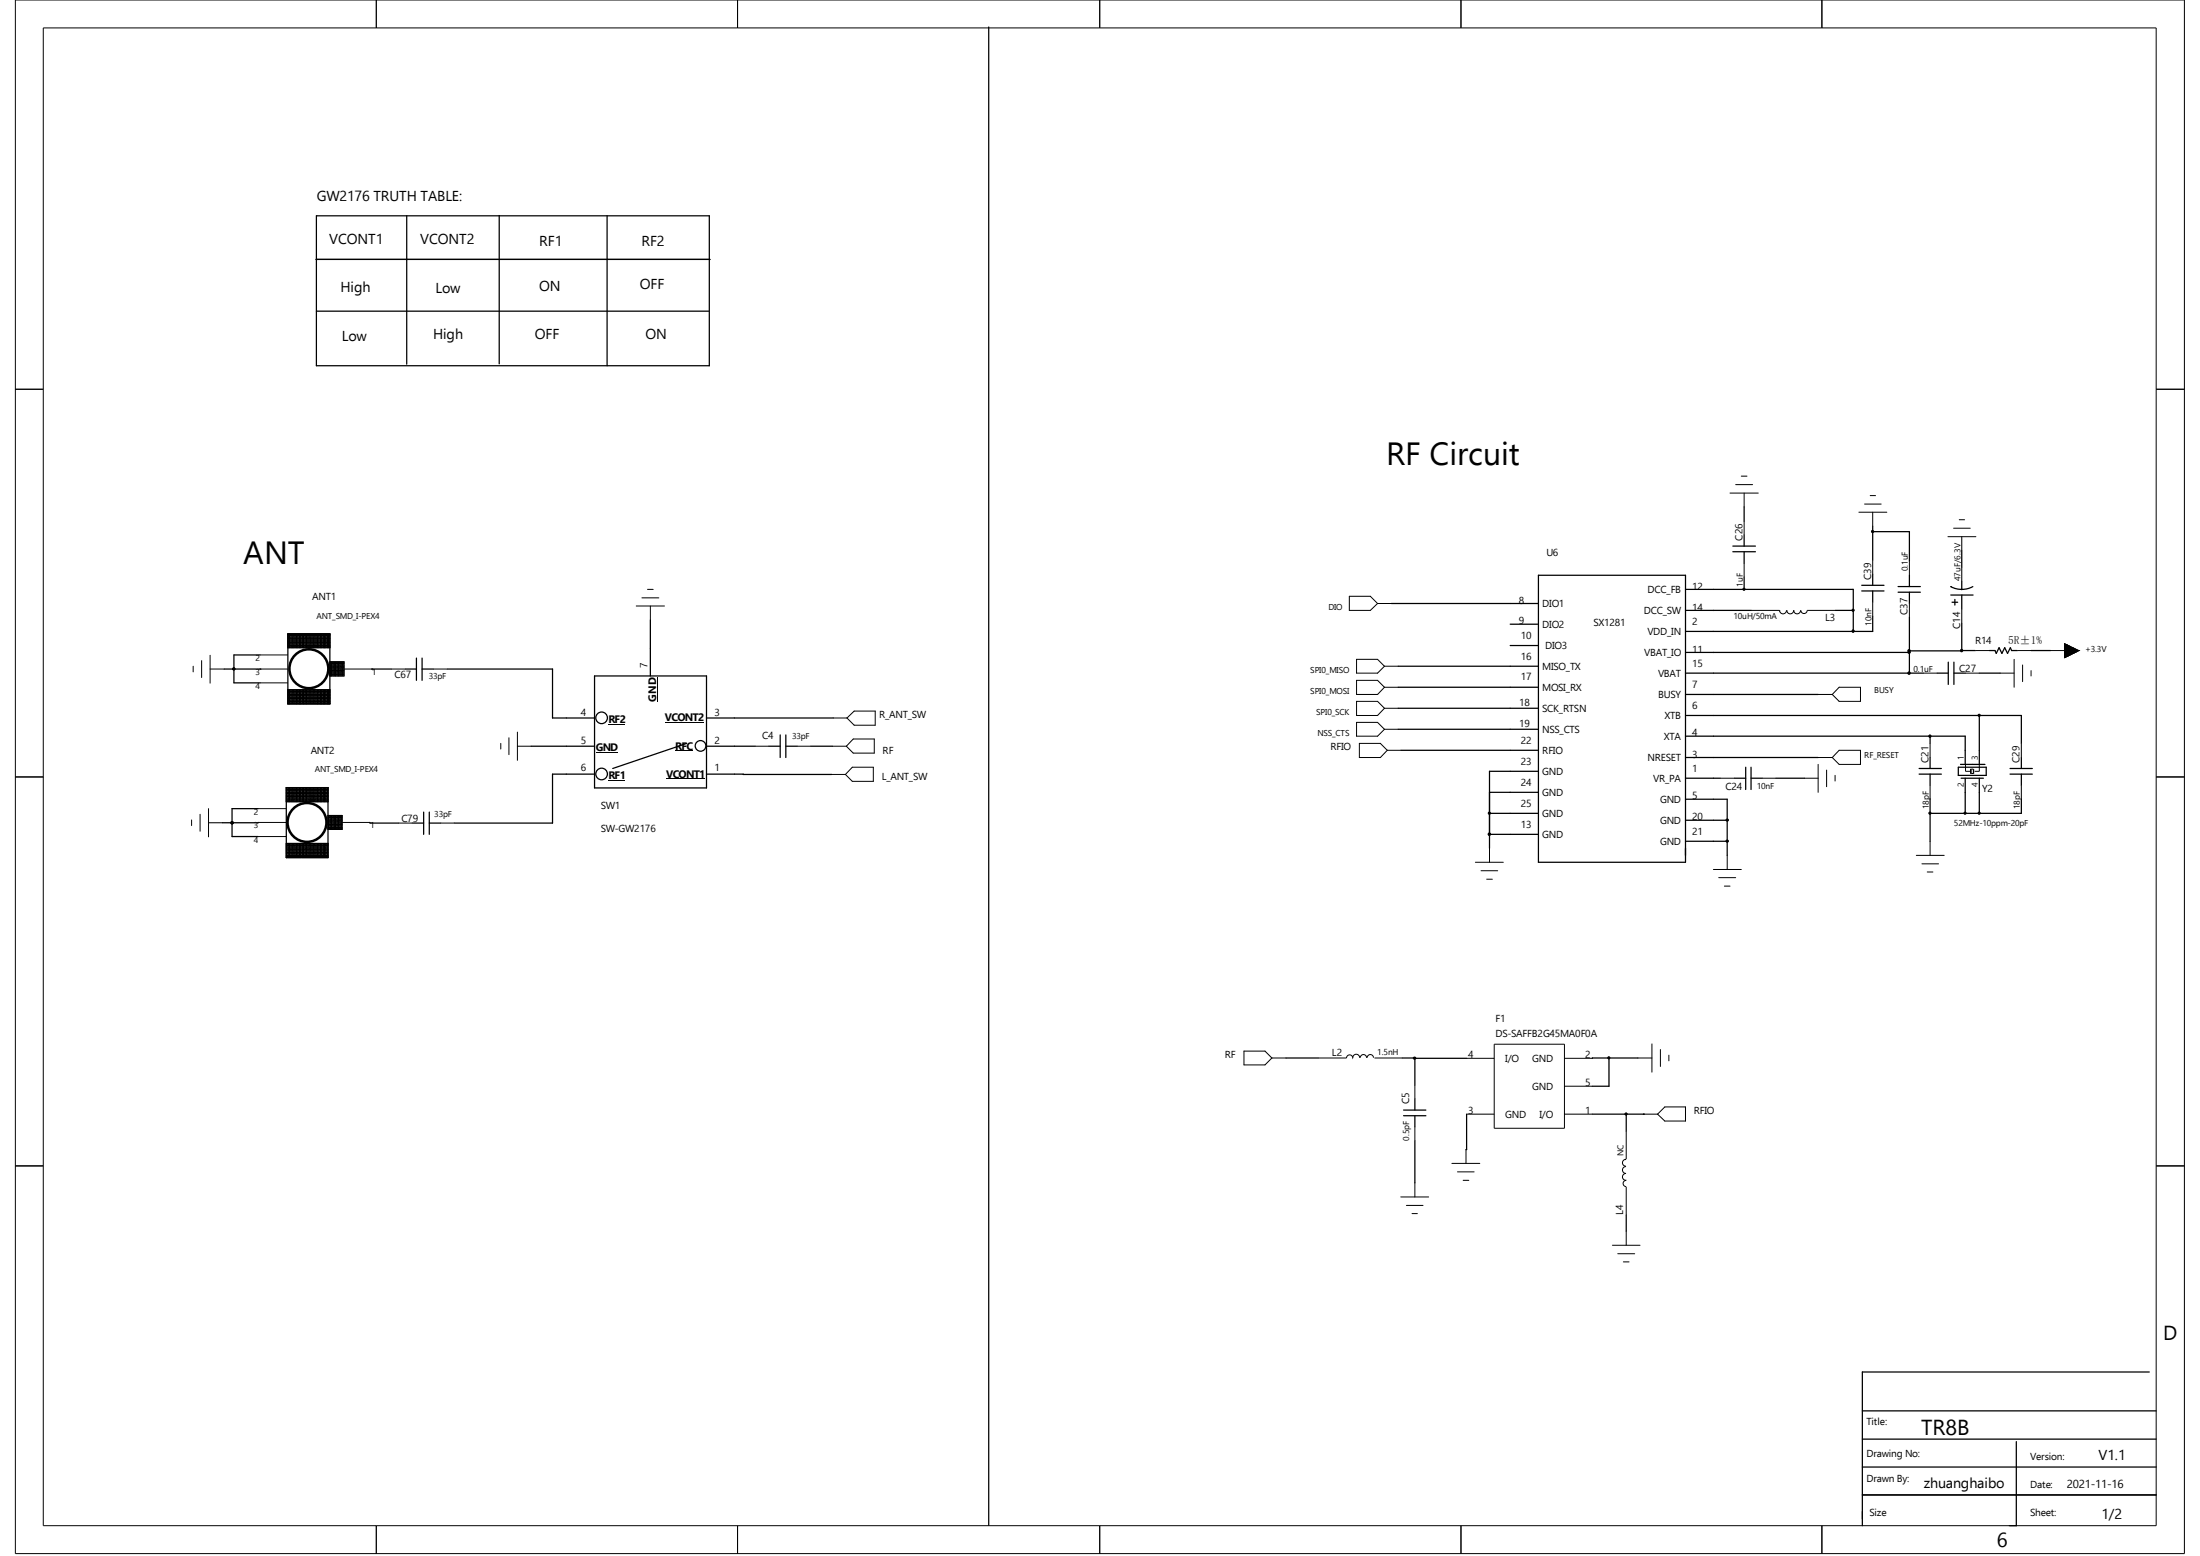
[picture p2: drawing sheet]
<svg xmlns="http://www.w3.org/2000/svg" width="297mm" height="210mm" viewBox="0 0 297 210" stroke-linecap="round" stroke-linejoin="round" font-family="sans-serif">
<g fill="none" stroke="#000" stroke-width=".14">
<path d="M2.1 0h292.8v209.7h-292.8zM5.8 3.8h285.3v202.1h-285.3zM50.8 0v3.8M99.6 0v3.8M148.5 0v3.8M197.2 0v3.8M246 0v3.8M2.1 52.5h3.7M291.1 52.5h3.8M87.4 79.5h.8M233.6 66.5h3.8M234.3 65.4h2.3"/>
<path d="M235.1 64.3h.7M235.5 66.5v1.9M235.5 70.3v1.9M235.5 76v1.9M251 69.1h3.7M251.7 68h2.3M252.5 66.9h.7M252.8 69.1v1.9M252.8 75.6v1.9M257.8 75.7v1.9M263 72.4h3.7M263.7 71.3h2.3"/>
<path d="M264.5 70.1h.7M264.8 76.6v1.8M264.8 72.4v1.9M26.1 89.9v.8M27.2 89.2v2.2M28.4 90.3h1.9M28.4 88.4v3.8M35.1 90.3h3.8M35.1 88.4h3.8M35.1 92.2h3.8M46.4 90.3h3.8M52.8 90.3h1.9"/>
<path d="M58.5 90.3h1.9M68.7 99.6v2.3M69.8 98.8v3.8M82.1 97.7h2.3M85.9 81.8h3.8M86.7 80.7h2.2M87.8 81.8v1.9M88.7 91.4v3.3M89.7 97.5h5.3M112.5 96.9h1.8M114.3 96.9l1-.9h2.9v1.9h-2.9zM115.2 99.7h2.8v1.9h-2.8l-.9-.9z"/>
<path d="M182.2 80.5h2.8l1 .9-1 1h-2.8zM183.1 89h2.9l.9 .9-.9 .9h-2.9zM183.1 91.8h2.9l.9 1-.9 .9h-2.9zM183.1 94.7h2.9l.9 .9-.9 1h-2.9zM183.1 97.5h2.9l.9 .9-.9 1h-2.9zM186 81.4h1.8M186.9 92.8h1.9M186.9 89.9h1.9M186.9 95.6h1.9M186.9 98.4h1.9M236.4 82.4h3.8M241.2 82.4a.47 .47 0 0 1-.5 .4 .47 .47 0 0 1-.5-.4h.1"/>
<path d="M242.1 82.4a.47 .47 0 0 1-.4 .4 .47 .47 0 0 1-.5-.4h.1M243.1 82.4a.47 .47 0 0 1-.5 .4 .47 .47 0 0 1-.5-.4h.1M245.4 93.7h2M247.8 82.4h-3.8a.42 .42 0 0 1-.4 .4 .42 .42 0 0 1-.5-.4h.1M248.3 92.8h2.9v1.9h-2.9l-.9-1zM252.8 81.3v1.9M257.8 81.4v1.9M259.6 90.8h1.9M264.8 82.2v1.9M265.3 90.8h1.9M266.7 87.8h1.9M270 90.8h1.9"/>
<path d="M271.9 89v3.8M272.3 87.8h1.9M273 89.7v2.3M274.2 90.5v.7M276.8 87.8h3.8M278.7 86.9l1.9 .9-1.9 1zM278.7 88.7h.1M278.7 88.6h.3M278.7 88.6h.4M278.7 88.5h.6M278.7 88.4h.7M278.7 88.3h.9"/>
<path d="M278.7 88.3h1.1M278.7 88.2h1.2M278.7 88.1h1.4M278.7 88.1h1.5M278.7 88h1.7M278.7 87.9h1.8M278.7 87.8h1.8v.1M278.7 87.7h1.6v.3M278.7 87.6h1.5v.5M278.7 87.5h1.3v.6M278.7 87.4h1.2v.8M278.7 87.4h1v.9"/>
<path d="M278.7 87.3h.8v1M278.7 87.2h.7v1.2M278.7 87.1h.5v1.4M278.7 87h.4v1.6M278.7 87h.2v1.6M278.7 86.9l.1 1.8M278.8 87v1.7M279 87v1.6M279.1 87.1v1.4M279.3 87.2v1.2M279.5 87.2v1.2M279.6 87.3v1"/>
<path d="M279.8 87.4v.8M279.9 87.5v.6M280.1 87.5v.6M280.2 87.6v.4M280.4 87.7v.2M280.5 87.8h.1M280.6 87.8h.1M2.1 104.9h3.7M25.9 110.7v.7M27 109.9v2.3M28.2 111h1.8M28.2 109.1v3.8"/>
<path d="M34.8 111h3.9M34.8 109.1h3.9M34.8 112.9h3.9M46.2 111h3.8M53.8 111.1h1.9M59.5 111.1h1.8M67.6 100.3v.8M69.8 100.7h1.9M80.4 101.5h3M82.1 105.3h2.3M89.9 105.1h5.3M91.1 101.3h2.4"/>
<path d="M101.9 100.7h1.9M107.6 100.7h1.9M112.3 104.5h1.8M112.4 100.7h1.9M115.1 103.5h2.8v2h-2.8l-1-1zM183.5 100.3h2.9l.9 1-.9 .9h-2.9zM187.3 101.3h1.8M199.2 116.4h3.7M199.9 117.5h2.3M200.7 118.7h.8M201.1 114.5v1.9M231.3 117.3h3.8"/>
<path d="M232 118.4h2.3M232.2 105h1.9M232.8 119.6h.8M233.2 115.4v1.9M237.9 105h1.9M243.6 105h1.8M245.4 103.2v3.7M245.4 102.2h2M246.6 103.9v2.3M247.7 104.6v.8M248.3 101.3h2.9v1.9h-2.9l-.9-1zM258.7 115.4h3.8"/>
<path d="M259.5 116.6h2.2M260.2 117.7h.7M260.6 100.3v1.9M260.6 106v1.9M260.6 113.5v1.9M265.3 103.2v.9h.7M266 103.8v.6M266.1 103.8h.3v.6h-.3zM266.4 103.8v.6M267.2 103.2v.9h-.6M272.9 100.3v1.9M272.9 106v1.9"/>
<path d="M291.1 104.9h3.8M2.1 157.4h3.7M167.9 141.9h2.9l.9 .9-.9 .9h-2.9zM171.7 142.8h1.9M183.5 142.7a.45 .45 0 0 0-.4-.4 .45 .45 0 0 0-.5 .5 .42 .42 0 0 0-.4-.4 .42 .42 0 0 0-.4 .4h-3.8M183.6 142.7a.4 .4 0 0 1 .4-.4 .4 .4 0 0 1 .4 .4M184.6 142.7a.42 .42 0 0 1 .4-.4 .42 .42 0 0 1 .4 .4M185.5 142.8h3.8M191 159.6v1.9M191 146.4v1.9M191 152.1v1.9M196 157h3.8"/>
<path d="M196.8 158.2h2.2M197.5 159.3h.8M197.9 155.2v1.8M198 150.4h3.7M198 142.8h3.7M201.7 140.9h9.5v11.4h-9.5zM211.2 150.4h3.8M211.2 146.6h3.8M211.2 142.8h3.8M219.5 156.5a.47 .47 0 0 0-.5 .5 .47 .47 0 0 0 .5 .4M219.5 159.3a.42 .42 0 0 0-.4 .4 .42 .42 0 0 0 .4 .4M219.5 158.4a.47 .47 0 0 0-.5 .5 .47 .47 0 0 0 .5 .4"/>
<path d="M219.5 157.5v-.1a.47 .47 0 0 0-.5 .5 .47 .47 0 0 0 .5 .5M219.5 152.7v3.7M221.1 142.8h1.9M221.9 150.4h1.9M223 140.9v3.8M224.2 141.6v2.3M224.7 149.4h2.8v1.9h-2.8l-.9-.9zM225.3 142.4v.8M291.1 157.4h3.8M189.1 161.5h3.8M189.9 162.7h2.2M190.6 163.8h.7"/>
<path d="M217.7 168.1h3.7M218.4 169.2h2.3M219.2 170.3h.7M219.5 166.2v1.9M219.5 160.2v3.8M50.8 205.9v3.8M99.6 205.9v3.8M148.5 205.9v3.8M197.2 205.9v3.8M246 205.9v3.8"/>
</g>
<g fill="none" stroke="#000" stroke-width=".17">
<path d="M133.5 3.6v202.3M42.7 35h53.1M42.7 29.1h53.1v20.3h-53.1zM54.9 29.1v20M67.4 29.1v20M82 29.1v20.3M42.7 42h53M207.7 77.6h19.8v38.8h-19.8zM227.5 79.5h22.7v5.7M233.9 73.7h3.1M233.9 74.5h3.1M235.5 68.4v1.9"/>
<path d="M235.5 72.2v1.5M235.5 74.5v1.5M235.5 77.9v1.6M251.3 79h3M251.3 79.8h3M252.8 71.8h5v3.9M252.8 71v4.6M252.8 77.5v1.5M252.8 79.8v1.5M256.2 79.9h3M256.2 79.2h3M257.8 77.6v1.6"/>
<path d="M257.8 79.9v1.5M263.4 79.2h-.1a3 3 0 0 0 1.5 .3M264.8 74.3v2.3M264.8 78.4v1.2M266.3 79.2a3 3 0 0 1-1.5 .3h.1M30.3 90.3h4.8M31.6 90.3h.1M35.1 90.3h.1M35.1 88.4h-3.5v3.8h3.5M38.9 87.1h5.6M38.9 93.7h5.6M38.9 85.6h5.6v9.4h-5.6z"/>
<path d="M38.9 93.1h5.6M38.9 94.9h5.6M38.9 94.7h5.6M38.9 94.5h5.6M38.9 94.3h5.6M38.9 94.1h5.6M38.9 93.9h5.6M38.9 93.5h5.6M38.9 93.3h5.6M38.9 87.4h5.6M38.9 87.3h5.6M38.9 86.9h5.6"/>
<path d="M38.9 86.7h5.6M38.9 86.5h5.6M38.9 86.4h5.6M38.9 86.1h5.6M38.9 86h5.6M38.9 85.8h5.6M38.9 85.6h5.6M38.9 85.6v1.8M38.9 93.1v1.9M39.1 85.6v1.8M39.1 93.1v1.9M39.3 85.6v1.8"/>
<path d="M39.3 93.1v1.9M39.5 85.6v1.8M39.5 93.1v1.9M39.7 85.6v1.8M39.7 93.1v1.9M39.8 85.6v1.8M39.8 93.1v1.9M40 85.6v1.8M40 93.1v1.9M40.2 85.6v1.8M40.2 93.1v1.9M40.4 85.6v1.8"/>
<path d="M40.4 93.1v1.9M40.6 85.6v1.8M40.6 93.1v1.9M40.8 85.6v1.8M40.8 93.1v1.9M41 85.6v1.8M41 93.1v1.9M41.2 85.6v1.8M41.2 93.1v1.9M41.4 85.6v1.8M41.4 93.1v1.9M41.6 85.6v1.8"/>
<path d="M41.6 93.1v1.9M41.7 85.6v1.8M41.7 93.1v1.9M42 85.6v1.8M42 93.1v1.9M42.1 85.6v1.8M42.1 93.1v1.9M42.3 85.6v1.8M42.3 93.1v1.9M42.5 85.6v1.8M42.5 93.1v1.9M42.7 85.6v1.8"/>
<path d="M42.7 93.1v1.9M42.9 85.6v1.8M42.9 93.1v1.9M43.1 85.6v1.8M43.1 93.1v1.9M43.3 85.6v1.8M43.3 93.1v1.9M43.4 85.6v1.8M43.4 93.1v1.9M43.6 85.6v1.8M43.6 93.1v1.9M43.8 85.6v1.8"/>
<path d="M43.8 93.1v1.9M44 85.6v1.8M44 93.1v1.9M44.2 85.6v1.8M44.2 93.1v1.9M44.4 85.6v1.8M44.4 93.1v1.9M44.5 90.8h1.9M44.5 89.9h1.9M44.5 90.3h1.9M44.5 89.3h1.9v1.9h-1.9M44.5 91.1h1.9"/>
<path d="M44.5 90.7h1.9M44.5 90.5h1.9M44.5 90.1h1.9M44.5 89.7h1.9M44.5 89.5h1.9M44.5 89.4h1.9M44.6 89.3v1.9M44.7 89.3v1.9M45 89.3v1.9M45.1 89.3v1.9M45.3 89.3v1.9M45.5 89.3v1.9"/>
<path d="M45.7 89.3v1.9M45.9 89.3v1.9M46.1 89.3v1.9M46.3 89.3v1.9M50.2 90.3h.1M50.2 90.3h2.6M54.7 90.3h1.5M56.2 88.8v3M57 88.8v3M57 90.3h1.5M60.4 90.3h14.2v6.6h5.7M80.3 91.2h15.1v15.1h-15.1z"/>
<path d="M87.8 83.7v7.5M95.4 96.9h17.1M105.3 99.2v3M106.1 99.2v3M187.8 81.4h19.9M188.8 89.9h18.9M188.8 92.8h18.9M188.8 95.6h18.9M188.8 98.4h18.9M203.9 87.1h3.8M203.9 84.2h3.8M227.5 90.8h32.1"/>
<path d="M227.5 96.6h45.4v3.7M227.5 99.4h37.8v3.8M227.5 82.4h8.9M227.5 88.1h30.3M227.5 93.7h17.9M247.8 82.4h2.4M252.8 83.2v2h-25.3M257.8 83.3v7.5M260.6 99.4v.9M261.5 90.8h1.5M263 89.4v3M263.4 80.3h3"/>
<path d="M263.5 81.3h.8M263.8 89.4v3M263.8 90.8h1.5M263.9 80.9v.8M264.8 80.3v1.9M264.8 84.1v3.7h-7M264.8 87.8h1.9M267.2 90.8h2.8M267.2 96.6v6.6M268.6 87.8h.7l.2 .4 .4-.8 .4 .8 .3-.8 .4 .8 .4-.8 .2 .4h.7M274.2 87.8h2.6M31.3 111h.1"/>
<path d="M34.8 111h-4.8M34.8 109.1h-3.5v3.8h3.5M38.7 107.9h5.6M38.7 106.9h5.6M38.7 106.3h5.6M38.7 106.3h5.6v9.4h-5.6zM38.7 113.8h5.6M38.7 115.6h5.6M38.7 115.4h5.6M38.7 115.2h5.6M38.7 115.1h5.6M38.7 114.9h5.6"/>
<path d="M38.7 114.7h5.6M38.7 114.5h5.6M38.7 114.3h5.6M38.7 114.1h5.6M38.7 113.9h5.6M38.7 108.2h5.6M38.7 108.1h5.6M38.7 107.7h5.6M38.7 107.5h5.6M38.7 107.3h5.6M38.7 107.1h5.6M38.7 106.7h5.6"/>
<path d="M38.7 106.6h5.6M38.7 106.3v1.9M38.7 113.8v1.9M38.9 106.3v1.9M38.9 113.8v1.9M39.1 106.3v1.9M39.1 113.8v1.9M39.3 106.3v1.9M39.3 113.8v1.9M39.5 106.3v1.9M39.5 113.8v1.9M39.7 106.3v1.9"/>
<path d="M39.7 113.8v1.9M39.8 106.3v1.9M39.8 113.8v1.9M40 106.3v1.9M40 113.8v1.9M40.2 106.3v1.9M40.2 113.8v1.9M40.4 106.3v1.9M40.4 113.8v1.9M40.6 106.3v1.9M40.6 113.8v1.9M40.8 106.3v1.9"/>
<path d="M40.8 113.8v1.9M41 106.3v1.9M41 113.8v1.9M41.2 106.3v1.9M41.2 113.8v1.9M41.4 106.3v1.9M41.4 113.8v1.9M41.6 106.3v1.9M41.6 113.8v1.9M41.7 106.3v1.9M41.7 113.8v1.9M42 106.3v1.9"/>
<path d="M42 113.8v1.9M42.1 106.3v1.9M42.1 113.8v1.9M42.3 106.3v1.9M42.3 113.8v1.9M42.5 106.3v1.9M42.5 113.8v1.9M42.7 106.3v1.9M42.7 113.8v1.9M42.9 106.3v1.9M42.9 113.8v1.9M43.1 106.3v1.9"/>
<path d="M43.1 113.8v1.9M43.3 106.3v1.9M43.3 113.8v1.9M43.4 106.3v1.9M43.4 113.8v1.9M43.6 106.3v1.9M43.6 113.8v1.9M43.8 106.3v1.9M43.8 113.8v1.9M44 106.3v1.9M44 113.8v1.9M44.2 106.3v1.9"/>
<path d="M44.2 113.8v1.9M44.3 110.7h1.9M44.3 111.1h1.9M44.3 110.1h1.9v1.8h-1.9M44.3 111.8h1.9M44.3 111.7h1.9M44.3 111.5h1.9M44.3 111.3h1.9M44.3 110.9h1.9M44.3 110.5h1.9M44.3 110.3h1.9M44.3 110.2h1.9"/>
<path d="M44.4 110.1v1.8M44.6 110.1v1.8M44.7 110.1v1.8M45 110.1v1.8M45.1 110.1v1.8M45.3 110.1v1.8M45.5 110.1v1.8M45.7 110.1v1.8M45.9 110.1v1.8M46.1 110.1v1.8M50 111v.1h3.8M55.7 111.1h1.5"/>
<path d="M57.2 109.6v3M58 109.6v3M58 111.1h1.5M71.7 100.7h8.6M80.3 104.5h-5.7v6.6h-13.3M92.7 100.3l-10 3.4M95.4 104.5h16.9M95.4 100.7h6.5M103.8 100.7h1.5M106.1 100.7h1.5M109.5 100.7h2.9M189.1 101.3h18.6"/>
<path d="M201.1 112.6h.1M201.1 112.6h6.6M201.1 106.9h6.6M201.1 109.8h6.6M207.7 104.1h-6.6v10.4M227.5 105h4.7M227.5 102.2h17.9M227.5 107.9h5.7v7.5M227.5 110.7h5.7M227.5 113.5h5.7M234.1 105h1.6M235.7 103.5v3.1"/>
<path d="M236.4 103.5v3.1M236.4 105h1.5M239.8 105h3.8M259.1 103.7h3M259.1 104.5h3M260.6 102.2v1.5M260.6 104.5v1.5M260.6 107.9v5.6M264.4 103.5h3.7v1.1h-3.7zM264.7 103.2h3.3M264.8 105h3M265.3 105v4.8"/>
<path d="M267.2 105v4.8M271.4 103.7h3M271.4 104.5h3M272.9 102.2v1.5M272.9 104.5v1.5M272.9 107.9v1.9h-12.3M173.6 142.8h4.4M189.3 142.8h1.7v3.6M189.5 149.8h3M189.5 150.6h3M191 148.3v1.5M191 150.6v1.5"/>
<path d="M191 154v5.6M191 142.8h7M198 150.4v4.8h-.1M215 150.4h6.9M217.2 142.8v3.8h-2.2M219.5 150.4v2.3M221.1 142.8h-6.1M221.9 150.4h.1M219.5 164v2.2M251.4 198h39.7M251.4 194.2h39.7M251.4 190.4h39.7"/>
<path d="M272.2 194.6v11.3h-.9M290.2 185.2h-38.8v20.7M251.4 201.8h39.7"/>
<circle cx="81.2" cy="96.9" r=".78"/>
<circle cx="81.2" cy="104.5" r=".78"/>
<circle cx="94.6" cy="100.7" r=".72"/>
</g>
<g fill="none" stroke="#000" stroke-width=".34">
<circle cx="41.7" cy="90.3" r="2.62"/>
<circle cx="41.4" cy="111" r="2.62"/>
</g>
<g fill="#000" stroke="#000" stroke-width=".14">
<path d="M257.6 87.9h.2v.2h-.2z" fill-rule="evenodd"/>
<path d="M257.6 87.7h.2v.2h-.2z" fill-rule="evenodd"/>
<path d="M233.1 113.4h.2v.2h-.2z" fill-rule="evenodd"/>
<path d="M233.1 110.6h.2v.2h-.2z" fill-rule="evenodd"/>
<path d="M190.8 142.7h.3v.2h-.3z" fill-rule="evenodd"/>
<circle cx="235.4" cy="79.5" r=".15"/>
<circle cx="252.8" cy="71.7" r=".15"/>
<circle cx="31.6" cy="90.3" r=".15"/>
<circle cx="250.2" cy="85.2" r=".16"/>
<circle cx="250.2" cy="82.4" r=".15"/>
<circle cx="257.7" cy="90.8" r=".17"/>
<circle cx="260.5" cy="99.3" r=".16"/>
<circle cx="264.8" cy="87.8" r=".16"/>
<circle cx="267.2" cy="96.5" r=".15"/>
<circle cx="31.3" cy="111" r=".17"/>
<circle cx="201.1" cy="109.7" r=".15"/>
<circle cx="201.1" cy="112.6" r=".15"/>
<circle cx="260.5" cy="109.7" r=".15"/>
<circle cx="265.3" cy="109.7" r=".15"/>
<circle cx="267.2" cy="109.7" r=".15"/>
<circle cx="217.2" cy="142.8" r=".15"/>
<circle cx="219.5" cy="150.3" r=".15"/>
</g>
<g font-size="4.3">
<text x="187.1" y="62.8">RF Circuit</text>
<text x="32.8" y="76.1">ANT</text>
</g>
<text font-size="2.9" x="259.4" y="193.6">TR8B</text>
<g font-size="2.7">
<text x="292" y="180.8">D</text>
<text x="269.6" y="208.8">6</text>
</g>
<g font-size="1.9">
<text x="42.8" y="27.1">GW2176 TRUTH TABLE:</text>
<text x="44.4" y="33">VCONT1</text>
<text x="56.7" y="33">VCONT2</text>
<text x="72.8" y="33.2">RF1</text>
<text x="86.6" y="33.2">RF2</text>
<text x="46" y="39.4">High</text>
<text x="58.8" y="39.6">Low</text>
<text x="72.8" y="39.2">ON</text>
<text x="86.4" y="39">OFF</text>
<text x="46.1" y="46">Low</text>
<text x="58.5" y="45.8">High</text>
<text x="72.2" y="45.8">OFF</text>
<text x="87.2" y="45.8">ON</text>
<text x="283.3" y="197">V1.1</text>
<text x="259.7" y="200.8">zhuanghaibo</text>
<text x="283.7" y="205">1/2</text>
</g>
<text font-size="1.6" x="279" y="200.8">2021-11-16</text>
<g font-size="1.5">
<text x="271.1" y="87">5R±1%</text>
<text x="88.6" y="94.7" transform="rotate(-90 88.6 94.7)">GND</text>
<text x="80.4" y="101.3">GND</text>
<text x="82.1" y="97.6">RF2</text>
<text x="89.8" y="97.4">VCONT2</text>
<text x="91.2" y="101.2">RFC</text>
<text x="82.1" y="105.1">RF1</text>
<text x="89.9" y="104.9">VCONT1</text>
</g>
<g font-size="1.4">
<text x="208.8" y="75">U6</text>
<text x="235.3" y="73" transform="rotate(-90 235.3 73)">C26</text>
<text x="42.2" y="81">ANT1</text>
<text x="205" y="81.5">8</text>
<text x="208.2" y="81.9">DIO1</text>
<text x="221.9" y="82.9">DCC_SW</text>
<text x="222.4" y="80">DCC_FB</text>
<text x="228.4" y="82.4">14</text>
<text x="228.4" y="79.6">12</text>
<text x="246.4" y="83.8">L3</text>
<text x="252.6" y="78.3" transform="rotate(-90 252.6 78.3)">C39</text>
<text x="257.5" y="83" transform="rotate(-90 257.5 83)">C37</text>
<text x="205" y="84.3">9</text>
<text x="205.3" y="89">16</text>
<text x="205.3" y="86.2">10</text>
<text x="208.2" y="84.7">DIO2</text>
<text x="208.6" y="87.6">DIO3</text>
<text x="215.1" y="84.5">SX1281</text>
<text x="222" y="88.5">VBAT_IO</text>
<text x="222.4" y="85.7">VDD_IN</text>
<text x="228.4" y="84.3">2</text>
<text x="228.4" y="90">15</text>
<text x="228.4" y="88.1">11</text>
<text x="264.6" y="84.9" transform="rotate(-90 264.6 84.9)">C14</text>
<text x="266.6" y="86.9">R14</text>
<text x="53.2" y="91.5">C67</text>
<text x="87.4" y="90.1" transform="rotate(-90 87.4 90.1)">7</text>
<text x="205.1" y="95.2">18</text>
<text x="205.3" y="91.8">17</text>
<text x="208.2" y="90.4">MISO_TX</text>
<text x="208.2" y="93.2">MOSI_RX</text>
<text x="223.8" y="91.3">VBAT</text>
<text x="223.9" y="94.2">BUSY</text>
<text x="228.4" y="92.8">7</text>
<text x="228.4" y="95.6">6</text>
<text x="264.5" y="90.7">C27</text>
<text x="41.9" y="101.8">ANT2</text>
<text x="78.4" y="96.6">4</text>
<text x="78.4" y="100.3">5</text>
<text x="96.5" y="100.3">2</text>
<text x="96.5" y="96.6">3</text>
<text x="102.9" y="99.8">C4</text>
<text x="118.7" y="97">R_ANT_SW</text>
<text x="119.2" y="101.7">RF</text>
<text x="179.6" y="101.3">RFIO</text>
<text x="205.1" y="98.1">19</text>
<text x="205.3" y="100.3">22</text>
<text x="208.2" y="96.1">SCK_RTSN</text>
<text x="208.2" y="98.9">NSS_CTS</text>
<text x="208.2" y="101.7">RFIO</text>
<text x="224.6" y="99.8">XTA</text>
<text x="224.7" y="97">XTB</text>
<text x="228.4" y="99.4">4</text>
<text x="78.4" y="104.1">6</text>
<text x="96.5" y="104.1">1</text>
<text x="119" y="105.3">L_ANT_SW</text>
<text x="205.3" y="103.2">23</text>
<text x="205.3" y="106">24</text>
<text x="208.2" y="104.6">GND</text>
<text x="208.2" y="107.4">GND</text>
<text x="222.4" y="102.7">NRESET</text>
<text x="223.2" y="105.5">VR_PA</text>
<text x="228.4" y="104.2">1</text>
<text x="228.4" y="102.2">3</text>
<text x="228.4" y="107.9">5</text>
<text x="232.9" y="106.6">C24</text>
<text x="260.4" y="103" transform="rotate(-90 260.4 103)">C21</text>
<text x="267.6" y="106.9">Y2</text>
<text x="272.6" y="103" transform="rotate(-90 272.6 103)">C29</text>
<text x="54.2" y="110.9">C79</text>
<text x="81.1" y="109.2">SW1</text>
<text x="81.1" y="112.2">SW-GW2176</text>
<text x="205.3" y="111.7">13</text>
<text x="205.3" y="108.9">25</text>
<text x="208.2" y="113.1">GND</text>
<text x="208.2" y="110.2">GND</text>
<text x="224.1" y="108.3">GND</text>
<text x="224.1" y="111.2">GND</text>
<text x="228.4" y="110.7">20</text>
<text x="228.4" y="112.7">21</text>
<text x="224.1" y="114">GND</text>
<text x="201.9" y="137.9">F1</text>
<text x="165.3" y="142.8">RF</text>
<text x="179.8" y="142.5">L2</text>
<text x="198.2" y="142.8">4</text>
<text x="201.9" y="140">DS-SAFFB2G45MA0F0A</text>
<text x="203.2" y="143.3">I/O</text>
<text x="206.9" y="143.3">GND</text>
<text x="214" y="142.8">2</text>
<text x="190.2" y="149.1" transform="rotate(-90 190.2 149.1)">C5</text>
<text x="206.9" y="147.1">GND</text>
<text x="214" y="146.6">5</text>
<text x="198.2" y="150.4">3</text>
<text x="203.2" y="150.8">GND</text>
<text x="207.8" y="150.8">I/O</text>
<text x="214" y="150.4">1</text>
<text x="228.7" y="150.4">RFIO</text>
<text x="219.1" y="164" transform="rotate(-90 219.1 164)">L4</text>
<text x="252" y="196.6">Drawing No:</text>
<text x="252" y="192.3">Title:</text>
<text x="274.1" y="197">Version:</text>
<text x="252" y="200.1">Drawn By:</text>
<text x="274.1" y="200.8">Date:</text>
<text x="252.4" y="204.6">Size</text>
<text x="274.1" y="204.6">Sheet:</text>
</g>
<g font-size="1.1">
<text x="257.6" y="77.1" transform="rotate(-90 257.6 77.1)">0.1uF</text>
<text x="42.7" y="83.5">ANT_SMD_I-PEX4</text>
<text x="179.3" y="82.4">DIO</text>
<text x="234" y="83.6">10uH/50mA</text>
<text x="235.3" y="79.2" transform="rotate(-90 235.3 79.2)">1uF</text>
<text x="264.7" y="78.4" transform="rotate(-90 264.7 78.4)">47uF/6.3V</text>
<text x="34.5" y="89.2">2</text>
<text x="252.7" y="84.5" transform="rotate(-90 252.7 84.5)">10nF</text>
<text x="281.5" y="88">+3.3V</text>
<text x="34.5" y="91.1">3</text>
<text x="34.5" y="93">4</text>
<text x="50.2" y="91.1">1</text>
<text x="57.9" y="91.6">33pF</text>
<text x="176.9" y="90.8">SPI0_MISO</text>
<text x="176.9" y="93.7">SPI0_MOSI</text>
<text x="253" y="93.6">BUSY</text>
<text x="258.3" y="90.7">0.1uF</text>
<text x="106.9" y="99.7">33pF</text>
<text x="177.7" y="96.6">SPI0_SCK</text>
<text x="177.8" y="99.4">NSS_CTS</text>
<text x="42.5" y="104.2">ANT_SMD_I-PEX4</text>
<text x="237.2" y="106.4">10nF</text>
<text x="251.7" y="102.3">RF_RESET</text>
<text x="265.1" y="106.3" transform="rotate(-90 265.1 106.3)">2</text>
<text x="265.1" y="102.6" transform="rotate(-90 265.1 102.6)">1</text>
<text x="267" y="106.3" transform="rotate(-90 267 106.3)">4</text>
<text x="267" y="102.6" transform="rotate(-90 267 102.6)">3</text>
<text x="34.2" y="111.8">3</text>
<text x="34.2" y="109.9">2</text>
<text x="34.2" y="113.7">4</text>
<text x="50" y="111.8">1</text>
<text x="58.6" y="110.3">33pF</text>
<text x="260.4" y="109.2" transform="rotate(-90 260.4 109.2)">18pF</text>
<text x="263.8" y="111.5">52MHz-10ppm-20pF</text>
<text x="272.7" y="109.2" transform="rotate(-90 272.7 109.2)">18pF</text>
<text x="185.9" y="142.4">1.5nH</text>
<text x="190.3" y="154" transform="rotate(-90 190.3 154)">0.5pF</text>
<text x="219.2" y="156" transform="rotate(-90 219.2 156)">NC</text>
</g>
</svg>
